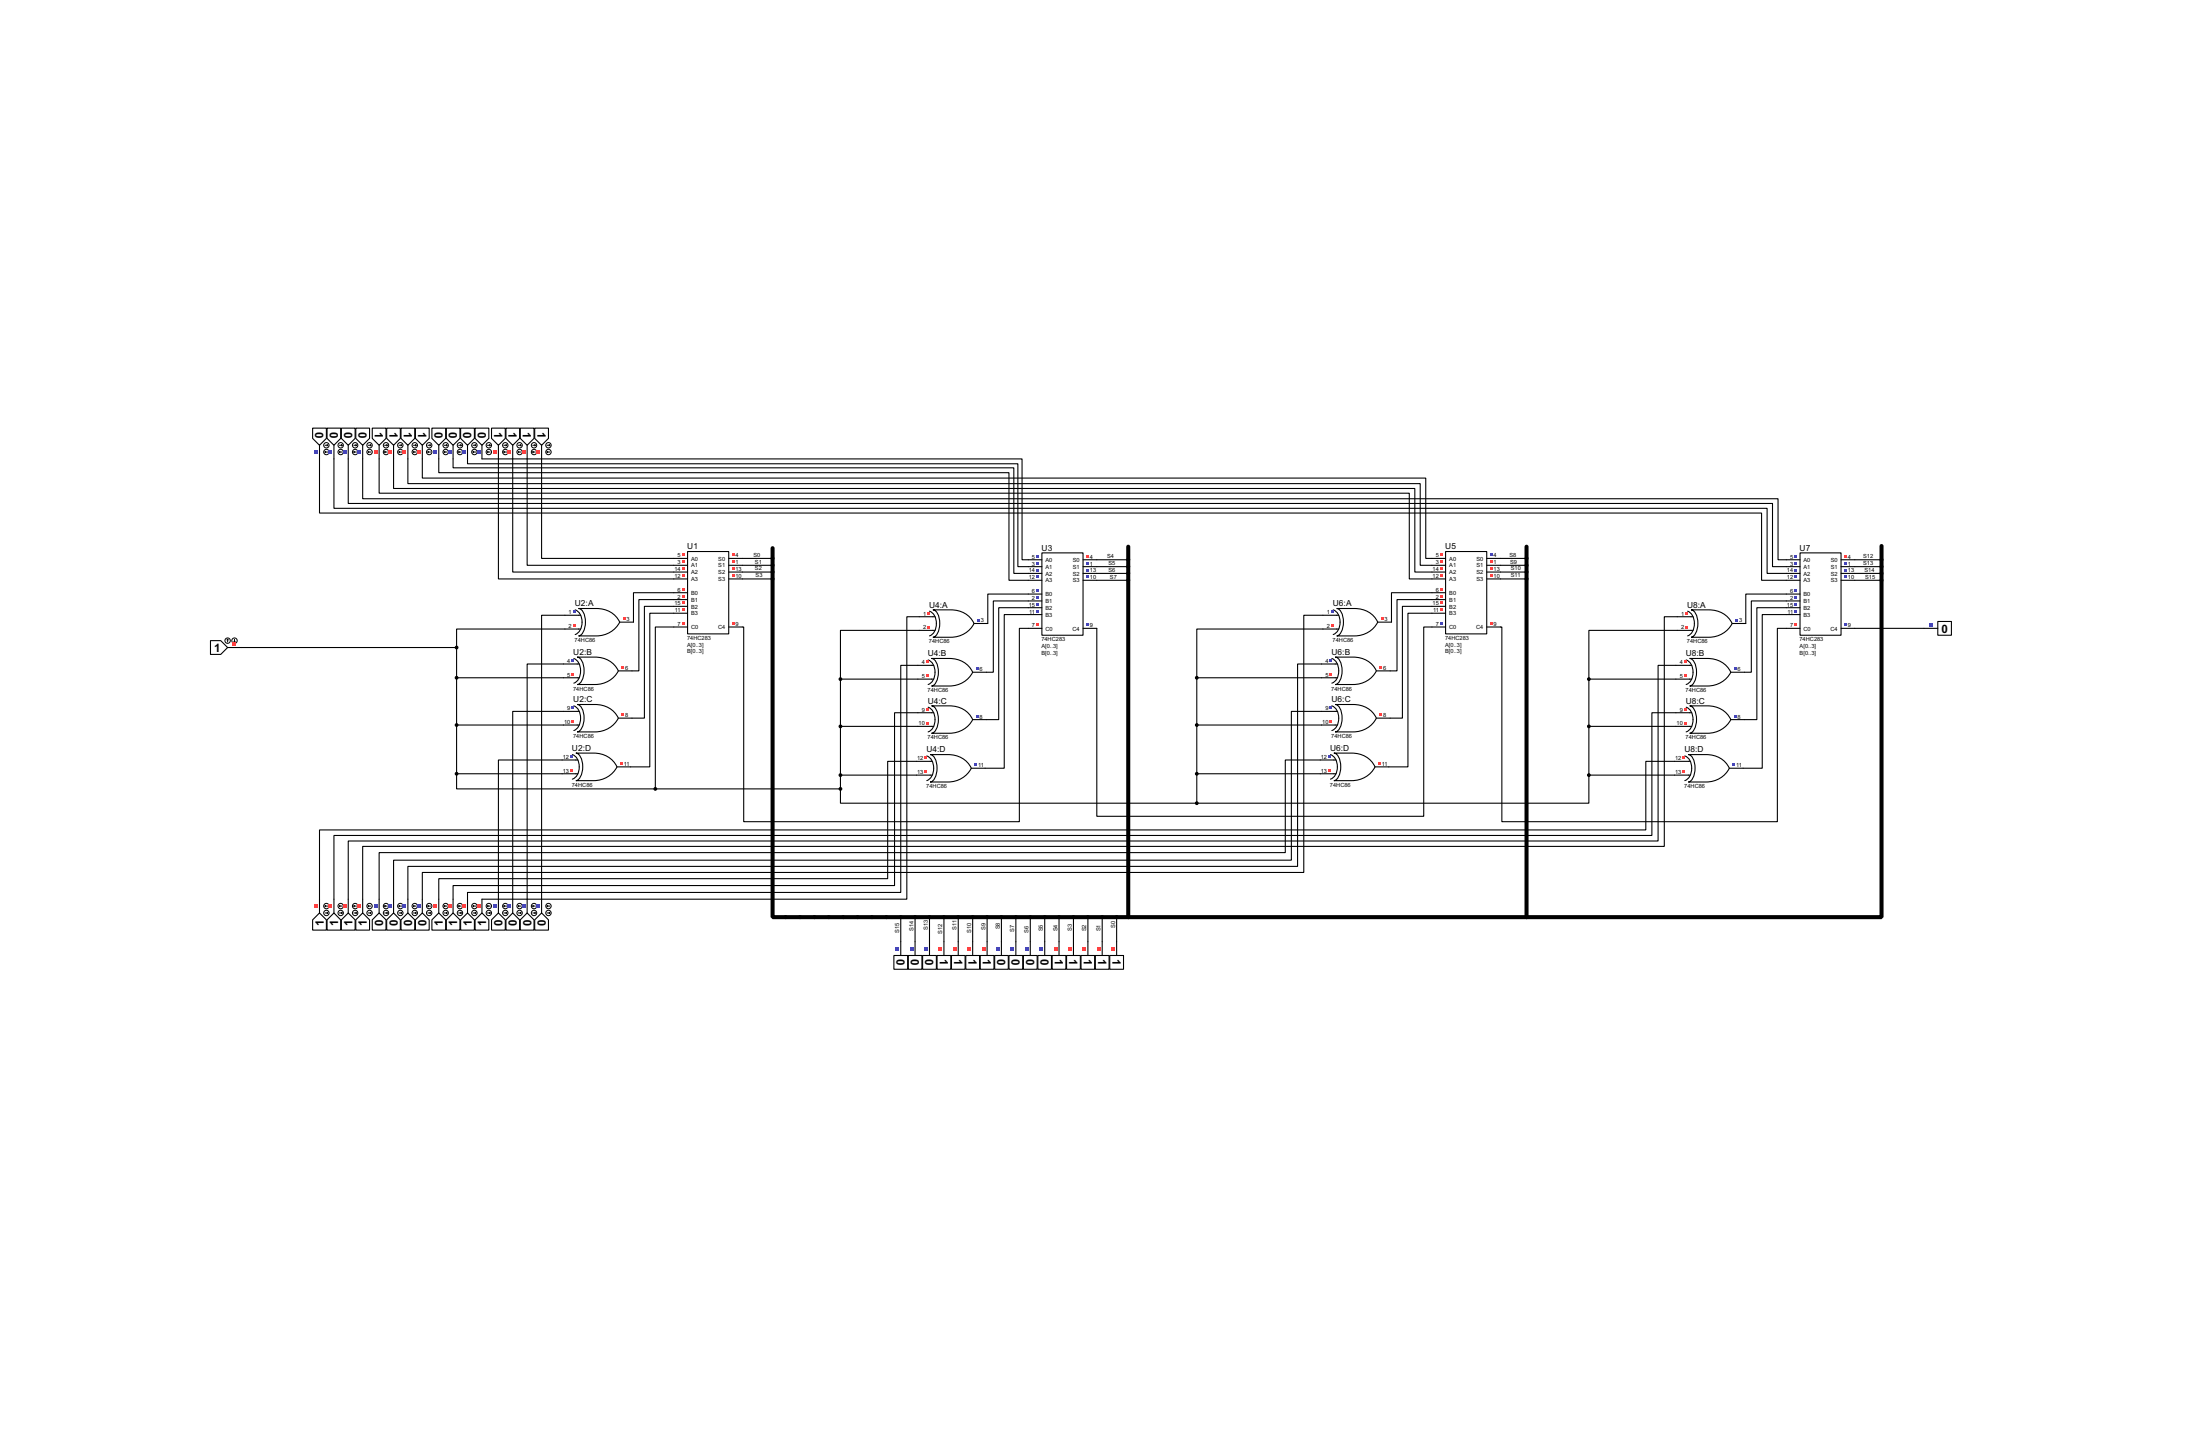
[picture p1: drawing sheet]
<svg xmlns="http://www.w3.org/2000/svg" width="815mm" height="536mm" viewBox="0 0 815 536" stroke-linecap="round" stroke-linejoin="round" font-family="sans-serif">
<path d="M286.3 203v136.7h279.4M418.1 202.5v137.2M565.7 202.5v137.2M697.3 202.2v137.5h-131.6" fill="none" stroke="#000" stroke-width="1.5"/>
<g fill="none" stroke="#000" stroke-width=".4">
<path d="M118.4 170v20h534.4v24.9h9.2M123.8 170v18.3h531.1v24.1h7.1M129.1 170v16.5h527.8v23.4h5.1M134.4 170v14.7h524.5v22.6h3.1M140.5 170v12.7h381.8v31.7h8.4M145.9 170v10.9h378.4v31h6.4M151.2 170v9.1h375.1v30.3h4.4M156.5 170v7.1h371.9v29.7h2.3M162.6 170v5.1h211.3v39.8h7.2M167.9 170v3.3h207.8v39.1h5.4M173.3 170v1.8h203.9v38.1h3.9M178.6 170h200.2v37.3h2.3"/>
<path d="M184.7 170v44.4h70.1M190 170v41.9h64.8M195.4 170v39.4h59.4M200.7 170v36.8h54.1M254.8 204.3h15.3v30.5h-15.3zM254.8 219.5h-20v10.9M270.1 206.8h16.2M270.1 209.4h16.2M270.1 211.9h16.2M270.1 214.4h16.2M406.5 207.3h11.6M406.5 209.9h11.6"/>
<path d="M406.5 212.4h11.6M406.5 214.9h11.6M530.7 219.5h-15v10.9M556.1 206.8h9.6M556.1 209.4h9.6M556.1 211.9h9.6M556.1 214.4h9.6M687.4 207.3h9.9M687.4 209.9h9.9M687.4 212.4h9.9M687.4 214.9h9.9M89.5 239.8h79.7"/>
<path d="M169.2 239.8v46.8M209.4 227.9h-8.7v105.1M209.4 233h-40.2v6.8M254.8 222.1h-18v26.4h-2.6M254.8 224.6h-16v41.4h-4.6M254.8 227.1h-14v56.9h-7.1M254.8 232.2h-11.9v60M270.1 232.2h5.5v72.1h102.2v-71.6h3.3M340.7 228.4h-4.6v104.6h-157.5M340.7 233.5h-29.2v18M381.1 220h-15v10.9M381.1 222.6h-13v26.4h-2.5"/>
<path d="M381.1 225.1h-11v41.4h-4.5M381.1 227.6h-8.9v56.9h-7.1M490.3 227.9h-7.1v95.2h-326.7v9.9M490.3 233h-46.8v18M530.7 222.1h-13v26.4h-2.5M530.7 224.6h-11v41.4h-4.5M530.7 227.1h-8.9v56.9h-7.1M530.7 232.2h-3.1v70.1h-121.1v-69.6M556.1 232.2h.5v72.1h102.1v-71.6h3.3M621.6 228.4h-4.8v85.1h-482.4v19.5M621.6 233.5h-32.8v18M662 220h-15v10.9"/>
<path d="M662 222.6h-13v26.4h-2.5M662 225.1h-10.9v41.4h-4.6M662 227.6h-8.9v56.9h-7.1M687.4 232.7h25.6M169.2 251h39.6M208.8 245.9h-13.4v87.1M311.5 251.5h28.7M311.5 251.5v40.7M340.2 246.4h-6.4v84.1h-160.5v2.5M443.5 251h46.3M443.5 251v46.5M489.8 245.9h-8.9v75h-329.7v12.1"/>
<path d="M588.8 251.5h32.3M588.8 251.5v35.6M621.1 246.4h-6.6v65.1h-485.4v21.5M169.2 268.5h39.6M208.8 263.5h-18.8v69.5M311.5 269h28.7M340.2 264h-8.7v64h-163.6v5M443.5 268.5h46.3M489.8 263.5h-11.2v55.1h-332.7v14.4M588.8 269h32.3M621.1 264h-8.9v45.4h-488.4v23.6M169.2 286.6v5.6h73.7"/>
<path d="M169.2 286.6h39.1M208.3 281.5h-23.6v51.5M242.9 292.2h68.6M311.5 292.2v5.3h132M311.5 287.1h28.2M339.7 282h-10.7v43.4h-166.4v7.6M443.5 286.6h45.8M489.3 281.5h-13v34.3h-335.8v17.2M588.8 287.1v10.4h-145.3M588.8 287.1h31.8M620.6 282h-10.7v25.4h-491.5v25.6M333.8 339.7v9.1"/>
<path d="M339.1 339.7v9.1M344.5 339.7v9.1M349.8 339.7v9.1M355.1 339.7v9.1M360.5 339.7v9.1M365.8 339.7v9.1M371.1 339.7v9.1M376.5 339.7v9.1M381.8 339.7v9.1M387.2 339.7v9.1M392.5 339.7v9.1M397.8 339.7v9.1"/>
<path d="M403.2 339.7v9.1M408.5 339.7v9.1M413.8 339.7v9.1"/>
</g>
<g fill="#ff4040">
<path d="M252.7 205h1v1h-1z"/>
<path d="M252.7 207.6h1v1h-1z"/>
<path d="M252.7 210.1h1v1h-1z"/>
<path d="M252.7 212.7h1v1h-1z"/>
<path d="M252.7 217.7h1v1h-1z"/>
<path d="M252.7 220.3h1v1h-1z"/>
<path d="M252.7 222.8h1v1h-1z"/>
<path d="M252.7 225.4h1v1h-1z"/>
<path d="M252.7 230.4h1v1h-1z"/>
<path d="M271.2 230.4h1v1h-1z"/>
<path d="M271.2 205h1v1h-1z"/>
<path d="M271.2 207.6h1v1h-1z"/>
<path d="M271.2 210.1h1v1h-1z"/>
<path d="M271.2 212.7h1v1h-1z"/>
</g>
<path d="M209.4 227.9h5.8M209.4 233h5.8M213.2 225.9a5.4 5.4 0 0 1 0 9.1M214.4 225.4h6.6a9.2 9.2 0 0 1 8.7 5 9.6 9.6 0 0 1-8.7 5.1h-6.6a4.7 4.7 0 0 0 2.6-5.1l-.3-2.1-.5-1.6a2.2 2.2 0 0 0-1.8-1.3zM229.7 230.4h5.1" fill="none" stroke="#000" stroke-width=".4"/>
<path d="M212.3 226.1h1v1h-1z" fill="#4040ff"/>
<g fill="#ff4040">
<path d="M212.3 231.2h1v1h-1z"/>
<path d="M230.8 228.7h1v1h-1z"/>
</g>
<path d="M208.8 245.9h5.9M208.8 251h5.9M212.7 243.9a5.5 5.5 0 0 1 .5 8.9l-.5 .2M213.9 243.4h6.6a9.2 9.2 0 0 1 8.7 5.1 9.6 9.6 0 0 1-8.7 5h-6.6a4.7 4.7 0 0 0 2.6-5 4.5 4.5 0 0 0-2.6-5.1zM229.2 248.5h5" fill="none" stroke="#000" stroke-width=".4"/>
<path d="M211.8 244.1h1v1.1h-1z" fill="#4040ff"/>
<g fill="#ff4040">
<path d="M211.8 249.2h1v1h-1z"/>
<path d="M230.3 246.7h1v1h-1z"/>
</g>
<path d="M208.8 263.5h5.9M208.8 268.5h5.9M212.7 261.4a5.4 5.4 0 0 1 0 9.2M213.9 260.9h6.6a9.2 9.2 0 0 1 8.7 5.1 9.6 9.6 0 0 1-8.7 5.1h-6.6a4.8 4.8 0 0 0 2.6-5.1 4.5 4.5 0 0 0-2.6-5.1zM229.2 266h5" fill="none" stroke="#000" stroke-width=".4"/>
<path d="M211.8 261.7h1v1h-1z" fill="#4040ff"/>
<g fill="#ff4040">
<path d="M211.8 266.8h1v1h-1z"/>
<path d="M230.3 264.2h1v1h-1z"/>
</g>
<path d="M212.1 279.5a5.4 5.4 0 0 1 1.5 8l-1.5 1.1M213.4 278.9h6.6a9.2 9.2 0 0 1 8.7 5.1 9.6 9.6 0 0 1-8.7 5.1h-6.6a4.8 4.8 0 0 0 2.6-5.1 4.5 4.5 0 0 0-2.6-5.1zM208.3 281.5h5.9M208.3 286.6h5.9M228.7 284h5" fill="none" stroke="#000" stroke-width=".4"/>
<path d="M211.3 279.7h1v1h-1z" fill="#4040ff"/>
<g fill="#ff4040">
<path d="M211.3 284.8h1v1h-1z"/>
<path d="M229.8 282.2h1v1.1h-1z"/>
</g>
<path d="M78 237.3h3.8l2.6 2.5-2.6 2.6h-3.8zM84.4 239.8h5.1" fill="none" stroke="#000" stroke-width=".4"/>
<g fill="none" stroke="#000" stroke-width=".37">
<path d="M84.4 236.8l-.3 .2M84.4 236.8l.2 .2M84.4 236.8v1M86.7 237.5l.2 .3M86.9 236.8v1M87.2 237.5l-.3 .3"/>
<circle cx="84.3" cy="237.3" r="1"/>
<circle cx="86.9" cy="237.3" r="1"/>
</g>
<path d="M86.3 237.9h1.3v1.3h-1.3z" fill="#ff4040"/>
<path d="M115.9 158.6h5.1v3.8l-2.6 2.5-2.5-2.5zM118.4 164.9v5.1" fill="none" stroke="#000" stroke-width=".4"/>
<g fill="none" stroke="#000" stroke-width=".37">
<path d="M120.5 164.9h1M120.5 167.4l.2 .3M120.5 167.4h1M120.7 167.2l-.2 .2M121.2 164.6l.3 .3M121.5 164.9l-.3 .3"/>
<circle cx="120.9" cy="164.9" r="1"/>
<circle cx="120.9" cy="167.4" r="1"/>
</g>
<path d="M116.5 166.8h1.3v1.3h-1.3z" fill="#4040ff"/>
<path d="M121.2 158.6h5.1v3.8l-2.5 2.5-2.6-2.5zM123.8 164.9v5.1" fill="none" stroke="#000" stroke-width=".4"/>
<g fill="none" stroke="#000" stroke-width=".37">
<path d="M125.8 164.9h1M125.8 167.4l.2 .3M125.8 167.4h1M126 167.2l-.2 .2M126.5 164.6l.3 .3M126.8 164.9l-.3 .3"/>
<circle cx="126.2" cy="164.9" r="1"/>
<circle cx="126.2" cy="167.4" r="1"/>
</g>
<path d="M121.8 166.8h1.3v1.3h-1.3z" fill="#4040ff"/>
<path d="M126.5 158.6h5.1v3.8l-2.5 2.5-2.6-2.5zM129.1 164.9v5.1" fill="none" stroke="#000" stroke-width=".4"/>
<g fill="none" stroke="#000" stroke-width=".37">
<path d="M131.1 164.9h1M131.1 167.4l.3 .3M131.1 167.4h1M131.4 167.2l-.3 .2M131.9 164.6l.2 .3M132.1 164.9l-.2 .3"/>
<circle cx="131.6" cy="167.4" r="1"/>
<circle cx="131.6" cy="164.9" r="1"/>
</g>
<path d="M127.2 166.8h1.3v1.3h-1.3z" fill="#4040ff"/>
<path d="M131.9 158.6h5.1v3.8l-2.6 2.5-2.5-2.5zM134.4 164.9v5.1" fill="none" stroke="#000" stroke-width=".4"/>
<g fill="none" stroke="#000" stroke-width=".37">
<path d="M136.5 164.9h1M136.5 167.4l.2 .3M136.5 167.4h1M136.7 167.2l-.2 .2M137.2 164.6l.3 .3M137.5 164.9l-.3 .3"/>
<circle cx="136.9" cy="164.9" r="1"/>
<circle cx="136.9" cy="167.4" r="1"/>
</g>
<path d="M132.5 166.8h1.3v1.3h-1.3z" fill="#4040ff"/>
<path d="M138 158.6h5.1v3.8l-2.6 2.5-2.5-2.5zM140.5 164.9v5.1" fill="none" stroke="#000" stroke-width=".4"/>
<g fill="none" stroke="#000" stroke-width=".37">
<path d="M142.5 164.9h1.1M142.5 167.4l.3 .3M142.5 167.4h1.1M142.8 167.2l-.3 .2M143.3 164.6l.3 .3M143.6 164.9l-.3 .3"/>
<circle cx="143" cy="164.9" r="1"/>
<circle cx="143" cy="167.4" r="1"/>
</g>
<path d="M138.6 166.8h1.3v1.3h-1.3z" fill="#ff4040"/>
<path d="M143.3 158.6h5.1v3.8l-2.5 2.5-2.6-2.5zM145.9 164.9v5.1" fill="none" stroke="#000" stroke-width=".4"/>
<g fill="none" stroke="#000" stroke-width=".37">
<path d="M147.9 164.9h1M147.9 167.4l.2 .3M147.9 167.4h1M148.1 167.2l-.2 .2M148.6 164.6l.3 .3M148.9 164.9l-.3 .3"/>
<circle cx="148.3" cy="164.9" r="1"/>
<circle cx="148.3" cy="167.4" r="1"/>
</g>
<path d="M143.9 166.8h1.3v1.3h-1.3z" fill="#ff4040"/>
<path d="M148.6 158.6h5.1v3.8l-2.5 2.5-2.6-2.5zM151.2 164.9v5.1" fill="none" stroke="#000" stroke-width=".4"/>
<g fill="none" stroke="#000" stroke-width=".37">
<path d="M153.2 164.9h1M153.2 167.4l.3 .3M153.2 167.4h1M153.5 167.2l-.3 .2M154 164.6l.2 .3M154.2 164.9l-.2 .3"/>
<circle cx="153.7" cy="164.9" r="1"/>
<circle cx="153.7" cy="167.4" r="1"/>
</g>
<path d="M149.3 166.8h1.2v1.3h-1.2z" fill="#ff4040"/>
<path d="M154 158.6h5.1v3.8l-2.6 2.5-2.5-2.5zM156.5 164.9v5.1" fill="none" stroke="#000" stroke-width=".4"/>
<g fill="none" stroke="#000" stroke-width=".37">
<path d="M158.6 164.9h1M158.6 167.4l.2 .3M158.6 167.4h1M158.8 167.2l-.2 .2M159.3 164.6l.3 .3M159.6 164.9l-.3 .3"/>
<circle cx="159" cy="167.4" r="1"/>
<circle cx="159" cy="164.9" r="1"/>
</g>
<path d="M154.6 166.8h1.3v1.3h-1.3z" fill="#ff4040"/>
<path d="M160.1 158.6h5.1v3.8l-2.6 2.5-2.5-2.5zM162.6 164.9v5.1" fill="none" stroke="#000" stroke-width=".4"/>
<g fill="none" stroke="#000" stroke-width=".37">
<path d="M164.6 164.9h1.1M164.6 167.4l.3 .3M164.6 167.4h1.1M164.9 167.2l-.3 .2M165.4 164.6l.3 .3M165.7 164.9l-.3 .3"/>
<circle cx="165.1" cy="164.9" r="1"/>
<circle cx="165.1" cy="167.4" r="1"/>
</g>
<path d="M160.7 166.8h1.3v1.3h-1.3z" fill="#4040ff"/>
<path d="M165.4 158.6h5.1v3.8l-2.6 2.5-2.5-2.5zM167.9 164.9v5.1" fill="none" stroke="#000" stroke-width=".4"/>
<g fill="none" stroke="#000" stroke-width=".37">
<path d="M170 164.9h1M170 167.4l.2 .3M170 167.4h1M170.2 167.2l-.2 .2M170.7 164.6l.3 .3M171 164.9l-.3 .3"/>
<circle cx="170.4" cy="164.9" r="1"/>
<circle cx="170.4" cy="167.4" r="1"/>
</g>
<path d="M166 166.8h1.3v1.3h-1.3z" fill="#4040ff"/>
<path d="M170.7 158.6h5.1v3.8l-2.5 2.5-2.6-2.5zM173.3 164.9v5.1" fill="none" stroke="#000" stroke-width=".4"/>
<g fill="none" stroke="#000" stroke-width=".37">
<path d="M175.3 164.9h1M175.3 167.4l.3 .3M175.3 167.4h1M175.6 167.2l-.3 .2M176.1 164.6l.2 .3M176.3 164.9l-.2 .3"/>
<circle cx="175.8" cy="164.9" r="1"/>
<circle cx="175.8" cy="167.4" r="1"/>
</g>
<path d="M171.4 166.8h1.2v1.3h-1.2z" fill="#4040ff"/>
<path d="M176.1 158.6h5.1v3.8l-2.6 2.5-2.5-2.5zM178.6 164.9v5.1" fill="none" stroke="#000" stroke-width=".4"/>
<g fill="none" stroke="#000" stroke-width=".37">
<path d="M180.6 164.9h1.1M180.6 167.4l.3 .3M180.6 167.4h1.1M180.9 167.2l-.3 .2M181.4 164.6l.3 .3M181.7 164.9l-.3 .3"/>
<circle cx="181.1" cy="167.4" r="1"/>
<circle cx="181.1" cy="164.9" r="1"/>
</g>
<path d="M176.7 166.8h1.3v1.3h-1.3z" fill="#4040ff"/>
<path d="M182.2 158.6h5.1v3.8l-2.6 2.5-2.5-2.5zM184.7 164.9v5.1" fill="none" stroke="#000" stroke-width=".4"/>
<g fill="none" stroke="#000" stroke-width=".37">
<path d="M186.7 164.9h1.1M186.7 167.4l.3 .3M186.7 167.4h1.1M187 167.2l-.3 .2M187.5 164.6l.3 .3M187.8 164.9l-.3 .3"/>
<circle cx="187.2" cy="164.9" r="1"/>
<circle cx="187.2" cy="167.4" r="1"/>
</g>
<path d="M182.8 166.8h1.3v1.3h-1.3z" fill="#ff4040"/>
<path d="M187.5 158.6h5.1v3.8l-2.6 2.5-2.5-2.5zM190 164.9v5.1" fill="none" stroke="#000" stroke-width=".4"/>
<g fill="none" stroke="#000" stroke-width=".37">
<path d="M192.1 164.9h1M192.1 167.4l.2 .3M192.1 167.4h1M192.3 167.2l-.2 .2M192.8 164.6l.3 .3M193.1 164.9l-.3 .3"/>
<circle cx="192.5" cy="164.9" r="1"/>
<circle cx="192.5" cy="167.4" r="1"/>
</g>
<path d="M188.1 166.8h1.3v1.3h-1.3z" fill="#ff4040"/>
<path d="M192.8 158.6h5.1v3.8l-2.5 2.5-2.6-2.5zM195.4 164.9v5.1" fill="none" stroke="#000" stroke-width=".4"/>
<g fill="none" stroke="#000" stroke-width=".37">
<path d="M197.4 164.9h1M197.4 167.4l.3 .3M197.4 167.4h1M197.7 167.2l-.3 .2M198.2 164.6l.2 .3M198.4 164.9l-.2 .3"/>
<circle cx="197.9" cy="164.9" r="1"/>
<circle cx="197.9" cy="167.4" r="1"/>
</g>
<path d="M193.5 166.8h1.2v1.3h-1.2z" fill="#ff4040"/>
<path d="M198.2 158.6h5.1v3.8l-2.6 2.5-2.5-2.5zM200.7 164.9v5.1" fill="none" stroke="#000" stroke-width=".4"/>
<g fill="none" stroke="#000" stroke-width=".37">
<path d="M202.7 164.9h1.1M202.7 167.4l.3 .3M202.7 167.4h1.1M203 167.2l-.3 .2M203.5 164.6l.3 .3M203.8 164.9l-.3 .3"/>
<circle cx="203.2" cy="164.9" r="1"/>
<circle cx="203.2" cy="167.4" r="1"/>
</g>
<path d="M198.8 166.8h1.3v1.3h-1.3z" fill="#ff4040"/>
<path d="M118.4 333v5.1M115.9 340.7l2.5-2.6 2.6 2.6v3.8h-5.1z" fill="none" stroke="#000" stroke-width=".4"/>
<g fill="none" stroke="#000" stroke-width=".37">
<path d="M120.5 338.1h1M120.5 335.6l.2 .2M120.5 335.6h1M120.7 335.3l-.2 .3M121.2 337.9l.3 .2M121.5 338.1l-.3 .3"/>
<circle cx="120.9" cy="338.1" r="1"/>
<circle cx="120.9" cy="335.6" r="1"/>
</g>
<path d="M116.5 335h1.3v1.2h-1.3z" fill="#ff4040"/>
<path d="M123.8 333v5.1M121.2 340.7l2.6-2.6 2.5 2.6v3.8h-5.1z" fill="none" stroke="#000" stroke-width=".4"/>
<g fill="none" stroke="#000" stroke-width=".37">
<path d="M125.8 338.1h1M125.8 335.6l.2 .2M125.8 335.6h1M126 335.3l-.2 .3M126.5 337.9l.3 .2M126.8 338.1l-.3 .3"/>
<circle cx="126.2" cy="338.1" r="1"/>
<circle cx="126.2" cy="335.6" r="1"/>
</g>
<path d="M121.8 335h1.3v1.2h-1.3z" fill="#ff4040"/>
<path d="M129.1 333v5.1M126.5 340.7l2.6-2.6 2.5 2.6v3.8h-5.1z" fill="none" stroke="#000" stroke-width=".4"/>
<g fill="none" stroke="#000" stroke-width=".37">
<path d="M131.1 338.1h1M131.1 335.6l.3 .2M131.1 335.6h1M131.4 335.3l-.3 .3M131.9 337.9l.2 .2M132.1 338.1l-.2 .3"/>
<circle cx="131.6" cy="338.1" r="1"/>
<circle cx="131.6" cy="335.6" r="1"/>
</g>
<path d="M127.2 335h1.3v1.2h-1.3z" fill="#ff4040"/>
<path d="M134.4 333v5.1M131.9 340.7l2.5-2.6 2.6 2.6v3.8h-5.1z" fill="none" stroke="#000" stroke-width=".4"/>
<g fill="none" stroke="#000" stroke-width=".37">
<path d="M136.5 338.1h1M136.5 335.6l.2 .2M136.5 335.6h1M136.7 335.3l-.2 .3M137.2 337.9l.3 .2M137.5 338.1l-.3 .3"/>
<circle cx="136.9" cy="338.1" r="1"/>
<circle cx="136.9" cy="335.6" r="1"/>
</g>
<path d="M132.5 335h1.3v1.2h-1.3z" fill="#ff4040"/>
<path d="M140.5 338.1l2.6 2.6v3.8h-5.1v-3.8zM140.5 333v5.1" fill="none" stroke="#000" stroke-width=".4"/>
<g fill="none" stroke="#000" stroke-width=".37">
<path d="M142.5 338.1h1.1M142.5 335.6l.3 .2M142.5 335.6h1.1M142.8 335.3l-.3 .3M143.3 337.9l.3 .2M143.6 338.1l-.3 .3"/>
<circle cx="143" cy="338.1" r="1"/>
<circle cx="143" cy="335.6" r="1"/>
</g>
<path d="M138.6 335h1.3v1.2h-1.3z" fill="#4040ff"/>
<path d="M145.9 338.1l2.5 2.6v3.8h-5.1v-3.8zM145.9 333v5.1" fill="none" stroke="#000" stroke-width=".4"/>
<g fill="none" stroke="#000" stroke-width=".37">
<path d="M147.9 338.1h1M147.9 335.6l.2 .2M147.9 335.6h1M148.1 335.3l-.2 .3M148.6 337.9l.3 .2M148.9 338.1l-.3 .3"/>
<circle cx="148.3" cy="338.1" r="1"/>
<circle cx="148.3" cy="335.6" r="1"/>
</g>
<path d="M143.9 335h1.3v1.2h-1.3z" fill="#4040ff"/>
<path d="M151.2 338.1l2.5 2.6v3.8h-5.1v-3.8zM151.2 333v5.1" fill="none" stroke="#000" stroke-width=".4"/>
<g fill="none" stroke="#000" stroke-width=".37">
<path d="M153.2 338.1h1M153.2 335.6l.3 .2M153.2 335.6h1M153.5 335.3l-.3 .3M154 337.9l.2 .2M154.2 338.1l-.2 .3"/>
<circle cx="153.7" cy="338.1" r="1"/>
<circle cx="153.7" cy="335.6" r="1"/>
</g>
<path d="M149.3 335h1.2v1.2h-1.2z" fill="#4040ff"/>
<path d="M156.5 338.1l2.6 2.6v3.8h-5.1v-3.8zM156.5 333v5.1" fill="none" stroke="#000" stroke-width=".4"/>
<g fill="none" stroke="#000" stroke-width=".37">
<path d="M158.6 338.1h1M158.6 335.6l.2 .2M158.6 335.6h1M158.8 335.3l-.2 .3M159.3 337.9l.3 .2M159.6 338.1l-.3 .3"/>
<circle cx="159" cy="338.1" r="1"/>
<circle cx="159" cy="335.6" r="1"/>
</g>
<path d="M154.6 335h1.3v1.2h-1.3z" fill="#4040ff"/>
<path d="M162.6 333v5.1M160.1 340.7l2.5-2.6 2.6 2.6v3.8h-5.1z" fill="none" stroke="#000" stroke-width=".4"/>
<g fill="none" stroke="#000" stroke-width=".37">
<path d="M164.6 338.1h1.1M164.6 335.6l.3 .2M164.6 335.6h1.1M164.9 335.3l-.3 .3M165.4 337.9l.3 .2M165.7 338.1l-.3 .3"/>
<circle cx="165.1" cy="338.1" r="1"/>
<circle cx="165.1" cy="335.6" r="1"/>
</g>
<path d="M160.7 335h1.3v1.2h-1.3z" fill="#ff4040"/>
<path d="M167.9 338.1l2.6 2.6v3.8h-5.1v-3.8zM167.9 333v5.1" fill="none" stroke="#000" stroke-width=".4"/>
<g fill="none" stroke="#000" stroke-width=".37">
<path d="M170 338.1h1M170 335.6l.2 .2M170 335.6h1M170.2 335.3l-.2 .3M170.7 337.9l.3 .2M171 338.1l-.3 .3"/>
<circle cx="170.4" cy="335.6" r="1"/>
<circle cx="170.4" cy="338.1" r="1"/>
</g>
<path d="M166 335h1.3v1.2h-1.3z" fill="#ff4040"/>
<path d="M173.3 333v5.1M170.7 340.7l2.6-2.6 2.5 2.6v3.8h-5.1z" fill="none" stroke="#000" stroke-width=".4"/>
<g fill="none" stroke="#000" stroke-width=".37">
<path d="M175.3 338.1h1M175.3 335.6l.3 .2M175.3 335.6h1M175.6 335.3l-.3 .3M176.1 337.9l.2 .2M176.3 338.1l-.2 .3"/>
<circle cx="175.8" cy="338.1" r="1"/>
<circle cx="175.8" cy="335.6" r="1"/>
</g>
<path d="M171.4 335h1.2v1.2h-1.2z" fill="#ff4040"/>
<path d="M178.6 338.1l2.6 2.6v3.8h-5.1v-3.8zM178.6 333v5.1" fill="none" stroke="#000" stroke-width=".4"/>
<g fill="none" stroke="#000" stroke-width=".37">
<path d="M180.6 338.1h1.1M180.6 335.6l.3 .2M180.6 335.6h1.1M180.9 335.3l-.3 .3M181.4 337.9l.3 .2M181.7 338.1l-.3 .3"/>
<circle cx="181.1" cy="335.6" r="1"/>
<circle cx="181.1" cy="338.1" r="1"/>
</g>
<path d="M176.7 335h1.3v1.2h-1.3z" fill="#ff4040"/>
<path d="M184.7 333v5.1M182.2 340.7l2.5-2.6 2.6 2.6v3.8h-5.1z" fill="none" stroke="#000" stroke-width=".4"/>
<g fill="none" stroke="#000" stroke-width=".37">
<path d="M186.7 338.1h1.1M186.7 335.6l.3 .2M186.7 335.6h1.1M187 335.3l-.3 .3M187.5 337.9l.3 .2M187.8 338.1l-.3 .3"/>
<circle cx="187.2" cy="338.1" r="1"/>
<circle cx="187.2" cy="335.6" r="1"/>
</g>
<path d="M182.8 335h1.3v1.2h-1.3z" fill="#4040ff"/>
<path d="M190 338.1l2.6 2.6v3.8h-5.1v-3.8zM190 333v5.1" fill="none" stroke="#000" stroke-width=".4"/>
<g fill="none" stroke="#000" stroke-width=".37">
<path d="M192.1 338.1h1M192.1 335.6l.2 .2M192.1 335.6h1M192.3 335.3l-.2 .3M192.8 337.9l.3 .2M193.1 338.1l-.3 .3"/>
<circle cx="192.5" cy="338.1" r="1"/>
<circle cx="192.5" cy="335.6" r="1"/>
</g>
<path d="M188.1 335h1.3v1.2h-1.3z" fill="#4040ff"/>
<path d="M195.4 333v5.1M192.8 340.7l2.6-2.6 2.5 2.6v3.8h-5.1z" fill="none" stroke="#000" stroke-width=".4"/>
<g fill="none" stroke="#000" stroke-width=".37">
<path d="M197.4 338.1h1M197.4 335.6l.3 .2M197.4 335.6h1M197.7 335.3l-.3 .3M198.2 337.9l.2 .2M198.4 338.1l-.2 .3"/>
<circle cx="197.9" cy="338.1" r="1"/>
<circle cx="197.9" cy="335.6" r="1"/>
</g>
<path d="M193.5 335h1.2v1.2h-1.2z" fill="#4040ff"/>
<path d="M200.7 333v5.1M198.2 340.7l2.5-2.6 2.6 2.6v3.8h-5.1z" fill="none" stroke="#000" stroke-width=".4"/>
<g fill="none" stroke="#000" stroke-width=".37">
<path d="M202.7 338.1h1.1M202.7 335.6l.3 .2M202.7 335.6h1.1M203 335.3l-.3 .3M203.5 337.9l.3 .2M203.8 338.1l-.3 .3"/>
<circle cx="203.2" cy="338.1" r="1"/>
<circle cx="203.2" cy="335.6" r="1"/>
</g>
<path d="M198.8 335h1.3v1.2h-1.3z" fill="#4040ff"/>
<g fill="#000" stroke="#000" stroke-width=".4">
<circle cx="169.2" cy="239.8" r=".5"/>
<circle cx="169.2" cy="251" r=".5"/>
<circle cx="169.2" cy="268.5" r=".5"/>
<circle cx="169.2" cy="286.6" r=".5"/>
</g>
<g fill="none" stroke="#000" stroke-width=".4">
<path d="M381.1 207.3h5M381.1 209.9h5M381.1 212.4h5M381.1 214.9h5M386.1 204.8h15.3v30.5h-15.3zM401.4 207.3h5.1M401.4 209.9h5.1M401.4 212.4h5.1M401.4 214.9h5.1M381.1 220h5M381.1 222.6h5M381.1 225.1h5"/>
<path d="M381.1 227.6h5M381.1 232.7h5M401.4 232.7h5.1"/>
</g>
<g fill="#4040ff">
<path d="M384 205.5h1v1.1h-1z"/>
<path d="M384 208.1h1v1h-1z"/>
<path d="M384 210.6h1v1h-1z"/>
<path d="M384 213.2h1v1h-1z"/>
<path d="M384 218.2h1v1.1h-1z"/>
<path d="M384 220.8h1v1h-1z"/>
<path d="M384 223.3h1v1h-1z"/>
<path d="M384 225.9h1v1h-1z"/>
</g>
<path d="M384 230.9h1v1.1h-1z" fill="#ff4040"/>
<path d="M402.5 230.9h1v1.1h-1z" fill="#4040ff"/>
<path d="M402.5 205.5h1v1.1h-1z" fill="#ff4040"/>
<g fill="#4040ff">
<path d="M402.5 208.1h1v1h-1z"/>
<path d="M402.5 210.6h1v1h-1z"/>
<path d="M402.5 213.2h1v1h-1z"/>
</g>
<path d="M340.7 228.4h5.8M340.7 233.5h5.8M344.5 226.4a5.4 5.4 0 0 1 0 9.1M345.7 225.9h6.7a9.1 9.1 0 0 1 8.6 5 9.5 9.5 0 0 1-8.6 5.1h-6.7a4.7 4.7 0 0 0 2.6-5.1l-.3-2.1-.5-1.6a2.2 2.2 0 0 0-1.8-1.3zM361 230.9h5.1" fill="none" stroke="#000" stroke-width=".4"/>
<g fill="#ff4040">
<path d="M343.6 226.6h1v1h-1z"/>
<path d="M343.6 231.7h1v1h-1z"/>
</g>
<path d="M362.1 229.2h1v1h-1z" fill="#4040ff"/>
<path d="M340.2 246.4h5.8M340.2 251.5h5.8M344 244.4a5.3 5.3 0 0 1 0 9.1M345.2 243.9h6.6a9.1 9.1 0 0 1 8.7 5.1 9.5 9.5 0 0 1-8.7 5.1h-6.6a4.7 4.7 0 0 0 2.6-5.1l-.3-2.1-.5-1.6a2.21 2.21 0 0 0-1.8-1.4zM360.5 249h5.1" fill="none" stroke="#000" stroke-width=".4"/>
<g fill="#ff4040">
<path d="M343.1 244.7h1v1h-1z"/>
<path d="M343.1 249.7h1v1.1h-1z"/>
</g>
<path d="M361.6 247.2h1v1h-1z" fill="#4040ff"/>
<path d="M340.2 264h5.8M340.2 269h5.8M344 261.9a5.4 5.4 0 0 1 0 9.2M345.2 261.4h6.6a9.1 9.1 0 0 1 8.7 5.1 9.6 9.6 0 0 1-8.7 5.1h-6.6a4.7 4.7 0 0 0 2.6-5.1l-.3-2.1-.5-1.6a2.21 2.21 0 0 0-1.8-1.4zM360.5 266.5h5.1" fill="none" stroke="#000" stroke-width=".4"/>
<g fill="#ff4040">
<path d="M343.1 262.2h1v1h-1z"/>
<path d="M343.1 267.3h1v1h-1z"/>
</g>
<path d="M361.6 264.7h1v1h-1z" fill="#4040ff"/>
<path d="M343.5 280a5.4 5.4 0 0 1 0 9.1M344.7 279.5h6.6a9.2 9.2 0 0 1 8.7 5 9.6 9.6 0 0 1-8.7 5.1h-6.6a4.7 4.7 0 0 0 2.6-5.1l-.3-2.1-.5-1.6a2.2 2.2 0 0 0-1.8-1.3zM339.7 282h5.8M339.7 287.1h5.8M360 284.5h5.1" fill="none" stroke="#000" stroke-width=".4"/>
<g fill="#ff4040">
<path d="M342.6 280.2h1v1h-1z"/>
<path d="M342.6 285.3h1v1h-1z"/>
</g>
<path d="M361.1 282.8h1v1h-1z" fill="#4040ff"/>
<g fill="#000" stroke="#000" stroke-width=".4">
<circle cx="311.4" cy="251.5" r=".5"/>
<circle cx="311.4" cy="269" r=".5"/>
<circle cx="242.8" cy="292.2" r=".5"/>
<circle cx="311.4" cy="287.1" r=".5"/>
</g>
<g fill="none" stroke="#000" stroke-width=".4">
<path d="M530.7 206.8h5M530.7 209.4h5M530.7 211.9h5M530.7 214.4h5M530.7 219.5h5M535.7 204.3h15.3v30.5h-15.3zM551 206.8h5.1M551 209.4h5.1M551 211.9h5.1M551 214.4h5.1M530.7 222.1h5M530.7 224.6h5"/>
<path d="M530.7 227.1h5M530.7 232.2h5M551 232.2h5.1"/>
</g>
<g fill="#ff4040">
<path d="M533.6 205h1v1h-1z"/>
<path d="M533.6 207.6h1v1h-1z"/>
<path d="M533.6 210.1h1v1h-1z"/>
<path d="M533.6 212.7h1v1h-1z"/>
<path d="M533.6 217.7h1v1h-1z"/>
<path d="M533.6 220.3h1v1h-1z"/>
<path d="M533.6 222.8h1v1h-1z"/>
<path d="M533.6 225.4h1v1h-1z"/>
</g>
<path d="M533.6 230.4h1v1h-1z" fill="#4040ff"/>
<path d="M552.1 230.4h1v1h-1z" fill="#ff4040"/>
<path d="M552.1 205h1v1h-1z" fill="#4040ff"/>
<g fill="#ff4040">
<path d="M552.1 207.6h1v1h-1z"/>
<path d="M552.1 210.1h1v1h-1z"/>
<path d="M552.1 212.7h1v1h-1z"/>
</g>
<path d="M490.3 227.9h5.8M490.3 233h5.8M494.1 225.9a5.5 5.5 0 0 1 1.4 8l-1.4 1.1M495.4 225.4h6.6a9.1 9.1 0 0 1 8.6 5 9.5 9.5 0 0 1-8.6 5.1h-6.6a4.8 4.8 0 0 0 2.5-5.1l-.3-2.1-.5-1.6a2.17 2.17 0 0 0-1.7-1.3zM510.6 230.4h5.1" fill="none" stroke="#000" stroke-width=".4"/>
<path d="M493.2 226.1h1v1h-1z" fill="#4040ff"/>
<g fill="#ff4040">
<path d="M493.2 231.2h1v1h-1z"/>
<path d="M511.7 228.7h1.1v1h-1.1z"/>
</g>
<path d="M489.8 245.9h5.8M489.8 251h5.8M493.6 243.9a5.5 5.5 0 0 1 .5 8.9l-.5 .2M494.8 243.4h6.7a9.1 9.1 0 0 1 8.6 5.1 9.4 9.4 0 0 1-8.6 5h-6.7a4.6 4.6 0 0 0 2.6-5l-.3-2.1-.5-1.6a2.21 2.21 0 0 0-1.8-1.4zM510.1 248.5h5.1" fill="none" stroke="#000" stroke-width=".4"/>
<path d="M492.7 244.1h1v1.1h-1z" fill="#4040ff"/>
<g fill="#ff4040">
<path d="M492.7 249.2h1v1h-1z"/>
<path d="M511.2 246.7h1v1h-1z"/>
</g>
<path d="M489.8 263.5h5.8M489.8 268.5h5.8M493.6 261.4a5.4 5.4 0 0 1 0 9.2M494.8 260.9h6.7a9.1 9.1 0 0 1 8.6 5.1 9.5 9.5 0 0 1-8.6 5.1h-6.7a4.7 4.7 0 0 0 2.6-5.1l-.3-2.1-.5-1.6a2.2 2.2 0 0 0-1.8-1.4zM510.1 266h5.1" fill="none" stroke="#000" stroke-width=".4"/>
<path d="M492.7 261.7h1v1h-1z" fill="#4040ff"/>
<g fill="#ff4040">
<path d="M492.7 266.8h1v1h-1z"/>
<path d="M511.2 264.2h1v1h-1z"/>
</g>
<path d="M493.1 279.5a5.3 5.3 0 0 1 0 9.1M494.3 278.9h6.6a9.1 9.1 0 0 1 8.7 5.1 9.5 9.5 0 0 1-8.7 5.1h-6.6a4.7 4.7 0 0 0 2.6-5.1l-.3-2.1-.5-1.6a2.21 2.21 0 0 0-1.8-1.4zM489.3 281.5h5.8M489.3 286.6h5.8M509.6 284h5.1" fill="none" stroke="#000" stroke-width=".4"/>
<path d="M492.2 279.7h1v1h-1z" fill="#4040ff"/>
<g fill="#ff4040">
<path d="M492.2 284.8h1v1h-1z"/>
<path d="M510.7 282.2h1v1.1h-1z"/>
</g>
<g fill="none" stroke="#000" stroke-width=".4">
<path d="M662 207.3h5.1M662 209.9h5.1M662 212.4h5.1M662 214.9h5.1M667.1 204.8h15.2v30.5h-15.2zM682.3 207.3h5.1M682.3 209.9h5.1M682.3 212.4h5.1M682.3 214.9h5.1M662 220h5.1M662 222.6h5.1M662 225.1h5.1"/>
<path d="M662 227.6h5.1M662 232.7h5.1M682.3 232.7h5.1"/>
</g>
<g fill="#4040ff">
<path d="M664.9 205.5h1v1.1h-1z"/>
<path d="M664.9 208.1h1v1h-1z"/>
<path d="M664.9 210.6h1v1h-1z"/>
<path d="M664.9 213.2h1v1h-1z"/>
<path d="M664.9 218.2h1v1.1h-1z"/>
<path d="M664.9 220.8h1v1h-1z"/>
<path d="M664.9 223.3h1v1h-1z"/>
<path d="M664.9 225.9h1v1h-1z"/>
</g>
<path d="M664.9 230.9h1v1.1h-1z" fill="#ff4040"/>
<path d="M683.4 230.9h1.1v1.1h-1.1z" fill="#4040ff"/>
<path d="M683.4 205.5h1.1v1.1h-1.1z" fill="#ff4040"/>
<g fill="#4040ff">
<path d="M683.4 208.1h1.1v1h-1.1z"/>
<path d="M683.4 210.6h1.1v1h-1.1z"/>
<path d="M683.4 213.2h1.1v1h-1.1z"/>
</g>
<path d="M621.6 228.4h5.8M621.6 233.5h5.8M625.4 226.4a5.4 5.4 0 0 1 0 9.1M626.7 225.9h6.6a9.2 9.2 0 0 1 8.6 5 9.6 9.6 0 0 1-8.6 5.1h-6.6a4.8 4.8 0 0 0 2.5-5.1 4.5 4.5 0 0 0-2.5-5zM641.9 230.9h5.1" fill="none" stroke="#000" stroke-width=".4"/>
<g fill="#ff4040">
<path d="M624.5 226.6h1v1h-1z"/>
<path d="M624.5 231.7h1v1h-1z"/>
</g>
<path d="M643.1 229.2h1v1h-1z" fill="#4040ff"/>
<path d="M621.1 246.4h5.8M621.1 251.5h5.8M624.9 244.4a5.4 5.4 0 0 1 1.4 8l-1.4 1.1M626.2 243.9h6.6a9.2 9.2 0 0 1 8.6 5.1 9.6 9.6 0 0 1-8.6 5.1h-6.6a4.8 4.8 0 0 0 2.5-5.1 4.5 4.5 0 0 0-2.5-5.1zM641.4 249h5.1" fill="none" stroke="#000" stroke-width=".4"/>
<g fill="#ff4040">
<path d="M624 244.7h1v1h-1z"/>
<path d="M624 249.7h1v1.1h-1z"/>
</g>
<path d="M642.5 247.2h1.1v1h-1.1z" fill="#4040ff"/>
<path d="M621.1 264h5.8M621.1 269h5.8M624.9 261.9a5.5 5.5 0 0 1 1.4 8.1l-1.4 1.1M626.2 261.4h6.6a9.2 9.2 0 0 1 8.6 5.1 9.7 9.7 0 0 1-8.6 5.1h-6.6a4.7 4.7 0 0 0 2.5-5.1 4.5 4.5 0 0 0-2.5-5.1zM641.4 266.5h5.1" fill="none" stroke="#000" stroke-width=".4"/>
<g fill="#ff4040">
<path d="M624 262.2h1v1h-1z"/>
<path d="M624 267.3h1v1h-1z"/>
</g>
<path d="M642.5 264.7h1.1v1h-1.1z" fill="#4040ff"/>
<path d="M624.4 280a5.5 5.5 0 0 1 1.4 8l-1.4 1.1M625.7 279.5h6.6a9.1 9.1 0 0 1 8.6 5 9.5 9.5 0 0 1-8.6 5.1h-6.6a4.8 4.8 0 0 0 2.5-5.1l-.3-2.1-.5-1.6a2.17 2.17 0 0 0-1.7-1.3zM620.6 282h5.8M620.6 287.1h5.8M640.9 284.5h5.1" fill="none" stroke="#000" stroke-width=".4"/>
<g fill="#ff4040">
<path d="M623.5 280.2h1v1h-1z"/>
<path d="M623.5 285.3h1v1h-1z"/>
</g>
<path d="M642 282.8h1.1v1h-1.1z" fill="#4040ff"/>
<g fill="#000" stroke="#000" stroke-width=".4">
<circle cx="443.5" cy="251" r=".5"/>
<circle cx="588.8" cy="251.5" r=".5"/>
<circle cx="443.5" cy="268.5" r=".5"/>
<circle cx="588.8" cy="269" r=".5"/>
<circle cx="311.4" cy="292.2" r=".5"/>
<circle cx="443.5" cy="297.5" r=".5"/>
<circle cx="443.5" cy="286.6" r=".5"/>
<circle cx="588.8" cy="287.1" r=".5"/>
</g>
<path d="M713 232.7h5.1M718.1 230.2h5.1v5.1h-5.1z" fill="none" stroke="#000" stroke-width=".4"/>
<path d="M714.9 230.8h1.3v1.3h-1.3z" fill="#4040ff"/>
<path d="M331.3 353.9h5.1v5.1h-5.1zM333.8 348.8v5.1" fill="none" stroke="#000" stroke-width=".4"/>
<path d="M331.9 350.7h1.3v1.3h-1.3z" fill="#4040ff"/>
<path d="M336.6 353.9h5.1v5.1h-5.1zM339.1 348.8v5.1" fill="none" stroke="#000" stroke-width=".4"/>
<path d="M337.2 350.7h1.3v1.3h-1.3z" fill="#4040ff"/>
<path d="M341.9 353.9h5.1v5.1h-5.1zM344.5 348.8v5.1" fill="none" stroke="#000" stroke-width=".4"/>
<path d="M342.6 350.7h1.2v1.3h-1.2z" fill="#4040ff"/>
<path d="M347.3 353.9h5.1v5.1h-5.1zM349.8 348.8v5.1" fill="none" stroke="#000" stroke-width=".4"/>
<path d="M347.9 350.7h1.3v1.3h-1.3z" fill="#ff4040"/>
<path d="M352.6 353.9h5.1v5.1h-5.1zM355.1 348.8v5.1" fill="none" stroke="#000" stroke-width=".4"/>
<path d="M353.2 350.7h1.3v1.3h-1.3z" fill="#ff4040"/>
<path d="M357.9 353.9h5.1v5.1h-5.1zM360.5 348.8v5.1" fill="none" stroke="#000" stroke-width=".4"/>
<path d="M358.6 350.7h1.2v1.3h-1.2z" fill="#ff4040"/>
<path d="M363.3 353.9h5.1v5.1h-5.1zM365.8 348.8v5.1" fill="none" stroke="#000" stroke-width=".4"/>
<path d="M363.9 350.7h1.3v1.3h-1.3z" fill="#ff4040"/>
<path d="M368.6 353.9h5.1v5.1h-5.1zM371.1 348.8v5.1" fill="none" stroke="#000" stroke-width=".4"/>
<path d="M369.2 350.7h1.3v1.3h-1.3z" fill="#4040ff"/>
<path d="M373.9 353.9h5.1v5.1h-5.1zM376.5 348.8v5.1" fill="none" stroke="#000" stroke-width=".4"/>
<path d="M374.6 350.7h1.2v1.3h-1.2z" fill="#4040ff"/>
<path d="M379.3 353.9h5.1v5.1h-5.1zM381.8 348.8v5.1" fill="none" stroke="#000" stroke-width=".4"/>
<path d="M379.9 350.7h1.3v1.3h-1.3z" fill="#4040ff"/>
<path d="M384.6 353.9h5.1v5.1h-5.1zM387.2 348.8v5.1" fill="none" stroke="#000" stroke-width=".4"/>
<path d="M385.2 350.7h1.3v1.3h-1.3z" fill="#4040ff"/>
<path d="M389.9 353.9h5.1v5.1h-5.1zM392.5 348.8v5.1" fill="none" stroke="#000" stroke-width=".4"/>
<path d="M390.6 350.7h1.2v1.3h-1.2z" fill="#ff4040"/>
<path d="M395.3 353.9h5.1v5.1h-5.1zM397.8 348.8v5.1" fill="none" stroke="#000" stroke-width=".4"/>
<path d="M395.9 350.7h1.3v1.3h-1.3z" fill="#ff4040"/>
<path d="M400.6 353.9h5.1v5.1h-5.1zM403.2 348.8v5.1" fill="none" stroke="#000" stroke-width=".4"/>
<path d="M401.2 350.7h1.3v1.3h-1.3z" fill="#ff4040"/>
<path d="M405.9 353.9h5.1v5.1h-5.1zM408.5 348.8v5.1" fill="none" stroke="#000" stroke-width=".4"/>
<path d="M406.6 350.7h1.3v1.3h-1.3z" fill="#ff4040"/>
<path d="M411.3 353.9h5.1v5.1h-5.1zM413.8 348.8v5.1" fill="none" stroke="#000" stroke-width=".4"/>
<path d="M411.9 350.7h1.3v1.3h-1.3z" fill="#ff4040"/>
<g font-size="4.8">
<text x="116.9" y="159.9" transform="rotate(90 116.9 159.9)">0</text>
<text x="122.2" y="159.9" transform="rotate(90 122.2 159.9)">0</text>
<text x="127.5" y="159.9" transform="rotate(90 127.5 159.9)">0</text>
<text x="132.9" y="159.9" transform="rotate(90 132.9 159.9)">0</text>
<text x="139" y="159.9" transform="rotate(90 139 159.9)">1</text>
<text x="144.3" y="159.9" transform="rotate(90 144.3 159.9)">1</text>
<text x="149.6" y="159.9" transform="rotate(90 149.6 159.9)">1</text>
<text x="155" y="159.9" transform="rotate(90 155 159.9)">1</text>
<text x="161.1" y="159.9" transform="rotate(90 161.1 159.9)">0</text>
<text x="166.4" y="159.9" transform="rotate(90 166.4 159.9)">0</text>
<text x="171.7" y="159.9" transform="rotate(90 171.7 159.9)">0</text>
<text x="177.1" y="159.9" transform="rotate(90 177.1 159.9)">0</text>
<text x="183.2" y="159.9" transform="rotate(90 183.2 159.9)">1</text>
<text x="188.4" y="159.9" transform="rotate(90 188.4 159.9)">1</text>
<text x="193.8" y="159.9" transform="rotate(90 193.8 159.9)">1</text>
<text x="199.2" y="159.9" transform="rotate(90 199.2 159.9)">1</text>
<text x="719.5" y="234.3">0</text>
<text x="79.4" y="241.4">1</text>
<text x="119.9" y="343.1" transform="rotate(-90 119.9 343.1)">1</text>
<text x="125.3" y="343" transform="rotate(-90 125.3 343)">1</text>
<text x="130.6" y="343.1" transform="rotate(-90 130.6 343.1)">1</text>
<text x="135.9" y="343" transform="rotate(-90 135.9 343)">1</text>
<text x="142.1" y="343.1" transform="rotate(-90 142.1 343.1)">0</text>
<text x="147.4" y="343.1" transform="rotate(-90 147.4 343.1)">0</text>
<text x="152.7" y="343.1" transform="rotate(-90 152.7 343.1)">0</text>
<text x="158" y="343.1" transform="rotate(-90 158 343.1)">0</text>
<text x="164.2" y="343" transform="rotate(-90 164.2 343)">1</text>
<text x="169.5" y="343.1" transform="rotate(-90 169.5 343.1)">1</text>
<text x="174.8" y="343.1" transform="rotate(-90 174.8 343.1)">1</text>
<text x="180.2" y="343.1" transform="rotate(-90 180.2 343.1)">1</text>
<text x="186.3" y="343.1" transform="rotate(-90 186.3 343.1)">0</text>
<text x="191.6" y="343.1" transform="rotate(-90 191.6 343.1)">0</text>
<text x="196.9" y="343.1" transform="rotate(-90 196.9 343.1)">0</text>
<text x="202.3" y="343" transform="rotate(-90 202.3 343)">0</text>
<text x="332.3" y="355.3" transform="rotate(90 332.3 355.3)">0</text>
<text x="337.6" y="355.3" transform="rotate(90 337.6 355.3)">0</text>
<text x="342.9" y="355.3" transform="rotate(90 342.9 355.3)">0</text>
<text x="348.3" y="355.3" transform="rotate(90 348.3 355.3)">1</text>
<text x="353.5" y="355.2" transform="rotate(90 353.5 355.2)">1</text>
<text x="358.9" y="355.3" transform="rotate(90 358.9 355.3)">1</text>
<text x="364.3" y="355.3" transform="rotate(90 364.3 355.3)">1</text>
<text x="369.6" y="355.3" transform="rotate(90 369.6 355.3)">0</text>
<text x="374.9" y="355.3" transform="rotate(90 374.9 355.3)">0</text>
<text x="380.3" y="355.3" transform="rotate(90 380.3 355.3)">0</text>
<text x="385.6" y="355.3" transform="rotate(90 385.6 355.3)">0</text>
<text x="390.9" y="355.2" transform="rotate(90 390.9 355.2)">1</text>
<text x="396.3" y="355.3" transform="rotate(90 396.3 355.3)">1</text>
<text x="401.6" y="355.3" transform="rotate(90 401.6 355.3)">1</text>
<text x="406.9" y="355.3" transform="rotate(90 406.9 355.3)">1</text>
<text x="412.2" y="355.3" transform="rotate(90 412.2 355.3)">1</text>
</g>
<g font-size="3.5">
<text x="254.7" y="203.5">U1</text>
<text x="386" y="204">U3</text>
<text x="535.6" y="203.5">U5</text>
<text x="666.9" y="204">U7</text>
<text x="213" y="224.5">U2:A</text>
<text x="344.3" y="225.1">U4:A</text>
<text x="493.9" y="224.5">U6:A</text>
<text x="625.2" y="225.1">U8:A</text>
<text x="212.5" y="242.6">U2:B</text>
<text x="343.8" y="243.1">U4:B</text>
<text x="493.4" y="242.6">U6:B</text>
<text x="624.7" y="243.1">U8:B</text>
<text x="212.5" y="260.1">U2:C</text>
<text x="343.8" y="260.6">U4:C</text>
<text x="493.4" y="260.1">U6:C</text>
<text x="624.7" y="260.6">U8:C</text>
<text x="212" y="278.1">U2:D</text>
<text x="343.3" y="278.7">U4:D</text>
<text x="492.9" y="278.1">U6:D</text>
<text x="624.2" y="278.7">U8:D</text>
</g>
<g font-size="2.4">
<text x="251.1" y="206.4">5</text>
<text x="251.1" y="209">3</text>
<text x="256.1" y="207.6">A0</text>
<text x="266.2" y="207.6">S0</text>
<text x="272.6" y="206.4">4</text>
<text x="272.6" y="209">1</text>
<text x="279.2" y="206.2">S0</text>
<text x="279.7" y="208.7">S1</text>
<text x="382.4" y="206.9">5</text>
<text x="382.4" y="209.5">3</text>
<text x="387.4" y="208.1">A0</text>
<text x="397.5" y="208.1">S0</text>
<text x="403.9" y="206.9">4</text>
<text x="403.9" y="209.5">1</text>
<text x="410.3" y="206.7">S4</text>
<text x="410.8" y="209.3">S5</text>
<text x="532.1" y="206.4">5</text>
<text x="532.1" y="209">3</text>
<text x="537" y="207.6">A0</text>
<text x="547.1" y="207.6">S0</text>
<text x="553.5" y="206.4">4</text>
<text x="553.5" y="209">1</text>
<text x="559.4" y="206.2">S8</text>
<text x="559.6" y="208.7">S9</text>
<text x="663.4" y="206.9">5</text>
<text x="663.4" y="209.5">3</text>
<text x="668.3" y="208.1">A0</text>
<text x="678.4" y="208.1">S0</text>
<text x="684.8" y="206.9">4</text>
<text x="684.8" y="209.5">1</text>
<text x="690.4" y="206.7">S12</text>
<text x="690.4" y="209.3">S13</text>
<text x="250" y="211.5">14</text>
<text x="250" y="214">12</text>
<text x="256.1" y="210.2">A1</text>
<text x="256.1" y="212.7">A2</text>
<text x="256.1" y="215.2">A3</text>
<text x="266.2" y="210.2">S1</text>
<text x="266.2" y="212.7">S2</text>
<text x="266.2" y="215.2">S3</text>
<text x="272.6" y="211.5">13</text>
<text x="272.6" y="214">10</text>
<text x="279.7" y="211.3">S2</text>
<text x="280" y="213.8">S3</text>
<text x="381.3" y="212">14</text>
<text x="381.3" y="214.5">12</text>
<text x="387.4" y="210.7">A1</text>
<text x="387.4" y="213.2">A2</text>
<text x="387.4" y="215.7">A3</text>
<text x="397.5" y="210.7">S1</text>
<text x="397.5" y="213.2">S2</text>
<text x="397.5" y="215.7">S3</text>
<text x="403.9" y="212">13</text>
<text x="403.9" y="214.5">10</text>
<text x="410.8" y="211.8">S6</text>
<text x="411.3" y="214.3">S7</text>
<text x="530.9" y="211.5">14</text>
<text x="530.9" y="214">12</text>
<text x="537" y="210.2">A1</text>
<text x="537" y="212.7">A2</text>
<text x="537" y="215.2">A3</text>
<text x="547.1" y="210.2">S1</text>
<text x="547.1" y="212.7">S2</text>
<text x="547.1" y="215.2">S3</text>
<text x="553.5" y="211.5">13</text>
<text x="553.5" y="214">10</text>
<text x="559.9" y="211.3">S10</text>
<text x="559.9" y="213.8">S11</text>
<text x="662.2" y="212">14</text>
<text x="662.2" y="214.5">12</text>
<text x="668.3" y="210.7">A1</text>
<text x="668.3" y="213.2">A2</text>
<text x="668.3" y="215.7">A3</text>
<text x="678.4" y="210.7">S1</text>
<text x="678.4" y="213.2">S2</text>
<text x="678.4" y="215.7">S3</text>
<text x="684.8" y="212">13</text>
<text x="684.8" y="214.5">10</text>
<text x="690.9" y="211.8">S14</text>
<text x="691.2" y="214.3">S15</text>
<text x="251.1" y="219.1">6</text>
<text x="251.1" y="221.7">2</text>
<text x="256.1" y="220.3">B0</text>
<text x="382.4" y="219.6">6</text>
<text x="387.4" y="220.8">B0</text>
<text x="532.1" y="219.1">6</text>
<text x="532.1" y="221.7">2</text>
<text x="537" y="220.3">B0</text>
<text x="663.4" y="219.6">6</text>
<text x="668.3" y="220.8">B0</text>
<text x="210.7" y="227.5">1</text>
<text x="250" y="224.2">15</text>
<text x="250.1" y="226.7">11</text>
<text x="256.1" y="222.9">B1</text>
<text x="256.1" y="225.4">B2</text>
<text x="256.1" y="227.9">B3</text>
<text x="381.3" y="224.7">15</text>
<text x="381.4" y="227.2">11</text>
<text x="382.4" y="222.2">2</text>
<text x="387.4" y="223.4">B1</text>
<text x="387.4" y="225.9">B2</text>
<text x="491.7" y="227.5">1</text>
<text x="530.9" y="224.2">15</text>
<text x="531.1" y="226.7">11</text>
<text x="537" y="222.9">B1</text>
<text x="537" y="225.4">B2</text>
<text x="537" y="227.9">B3</text>
<text x="662.2" y="224.7">15</text>
<text x="662.4" y="227.2">11</text>
<text x="663.4" y="222.2">2</text>
<text x="668.3" y="223.4">B1</text>
<text x="668.3" y="225.9">B2</text>
<text x="210.7" y="232.6">2</text>
<text x="232.2" y="230">3</text>
<text x="251.1" y="231.8">7</text>
<text x="256.1" y="233">C0</text>
<text x="266.1" y="233">C4</text>
<text x="272.6" y="231.8">9</text>
<text x="342.1" y="228">1</text>
<text x="342.1" y="233.1">2</text>
<text x="363.5" y="230.5">3</text>
<text x="382.4" y="232.3">7</text>
<text x="387.4" y="228.4">B3</text>
<text x="387.4" y="233.5">C0</text>
<text x="397.4" y="233.5">C4</text>
<text x="403.9" y="232.3">9</text>
<text x="491.7" y="232.6">2</text>
<text x="513.1" y="230">3</text>
<text x="532.1" y="231.8">7</text>
<text x="537" y="233">C0</text>
<text x="547" y="233">C4</text>
<text x="553.5" y="231.8">9</text>
<text x="623" y="228">1</text>
<text x="623" y="233.1">2</text>
<text x="644.5" y="230.5">3</text>
<text x="663.4" y="232.3">7</text>
<text x="668.3" y="228.4">B3</text>
<text x="668.3" y="233.5">C0</text>
<text x="678.3" y="233.5">C4</text>
<text x="684.8" y="232.3">9</text>
<text x="213" y="237.7">74HC86</text>
<text x="254.6" y="237">74HC283</text>
<text x="254.6" y="239.5">A[0..3]</text>
<text x="344.3" y="238.2">74HC86</text>
<text x="385.9" y="237.5">74HC283</text>
<text x="493.9" y="237.7">74HC86</text>
<text x="535.5" y="237">74HC283</text>
<text x="535.5" y="239.5">A[0..3]</text>
<text x="625.2" y="238.2">74HC86</text>
<text x="666.9" y="237.5">74HC283</text>
<text x="210.2" y="245.5">4</text>
<text x="254.6" y="242">B[0..3]</text>
<text x="385.9" y="240">A[0..3]</text>
<text x="385.9" y="242.5">B[0..3]</text>
<text x="491.2" y="245.5">4</text>
<text x="535.5" y="242">B[0..3]</text>
<text x="666.9" y="240">A[0..3]</text>
<text x="666.9" y="242.5">B[0..3]</text>
<text x="210.2" y="250.6">5</text>
<text x="231.7" y="248.1">6</text>
<text x="341.6" y="246">4</text>
<text x="341.6" y="251.1">5</text>
<text x="363" y="248.6">6</text>
<text x="491.2" y="250.6">5</text>
<text x="512.6" y="248.1">6</text>
<text x="622.5" y="246">4</text>
<text x="622.5" y="251.1">5</text>
<text x="643.9" y="248.6">6</text>
<text x="212.4" y="255.8">74HC86</text>
<text x="343.8" y="256.3">74HC86</text>
<text x="493.4" y="255.8">74HC86</text>
<text x="624.7" y="256.3">74HC86</text>
<text x="210.2" y="263.1">9</text>
<text x="341.6" y="263.6">9</text>
<text x="491.2" y="263.1">9</text>
<text x="622.5" y="263.6">9</text>
<text x="209.1" y="268.1">10</text>
<text x="231.7" y="265.6">8</text>
<text x="340.4" y="268.6">10</text>
<text x="363" y="266.1">8</text>
<text x="490" y="268.1">10</text>
<text x="512.6" y="265.6">8</text>
<text x="621.3" y="268.6">10</text>
<text x="643.9" y="266.1">8</text>
<text x="212.4" y="273.3">74HC86</text>
<text x="343.8" y="273.8">74HC86</text>
<text x="493.4" y="273.3">74HC86</text>
<text x="624.7" y="273.8">74HC86</text>
<text x="208.6" y="281.1">12</text>
<text x="339.9" y="281.6">12</text>
<text x="489.5" y="281.1">12</text>
<text x="620.8" y="281.6">12</text>
<text x="208.6" y="286.2">13</text>
<text x="231.2" y="283.6">11</text>
<text x="339.9" y="286.7">13</text>
<text x="362.5" y="284.1">11</text>
<text x="489.5" y="286.2">13</text>
<text x="512.1" y="283.6">11</text>
<text x="620.8" y="286.7">13</text>
<text x="643.4" y="284.1">11</text>
<text x="211.9" y="291.3">74HC86</text>
<text x="343.3" y="291.8">74HC86</text>
<text x="492.9" y="291.3">74HC86</text>
<text x="624.2" y="291.8">74HC86</text>
<text x="333.2" y="345.4" transform="rotate(-90 333.2 345.4)">S15</text>
<text x="338.5" y="344.7" transform="rotate(-90 338.5 344.7)">S14</text>
<text x="343.9" y="344.4" transform="rotate(-90 343.9 344.4)">S13</text>
<text x="349.2" y="346" transform="rotate(-90 349.2 346)">S12</text>
<text x="354.5" y="344.4" transform="rotate(-90 354.5 344.4)">S11</text>
<text x="359.9" y="345.4" transform="rotate(-90 359.9 345.4)">S10</text>
<text x="365.2" y="344.4" transform="rotate(-90 365.2 344.4)">S9</text>
<text x="370.5" y="344.2" transform="rotate(-90 370.5 344.2)">S8</text>
<text x="375.9" y="345.2" transform="rotate(-90 375.9 345.2)">S7</text>
<text x="381.2" y="345.4" transform="rotate(-90 381.2 345.4)">S6</text>
<text x="386.5" y="344.9" transform="rotate(-90 386.5 344.9)">S5</text>
<text x="391.9" y="344.9" transform="rotate(-90 391.9 344.9)">S4</text>
<text x="397.2" y="344.7" transform="rotate(-90 397.2 344.7)">S3</text>
<text x="402.5" y="344.9" transform="rotate(-90 402.5 344.9)">S2</text>
<text x="407.9" y="344.9" transform="rotate(-90 407.9 344.9)">S1</text>
<text x="413.2" y="343.7" transform="rotate(-90 413.2 343.7)">S0</text>
</g>
</svg>
